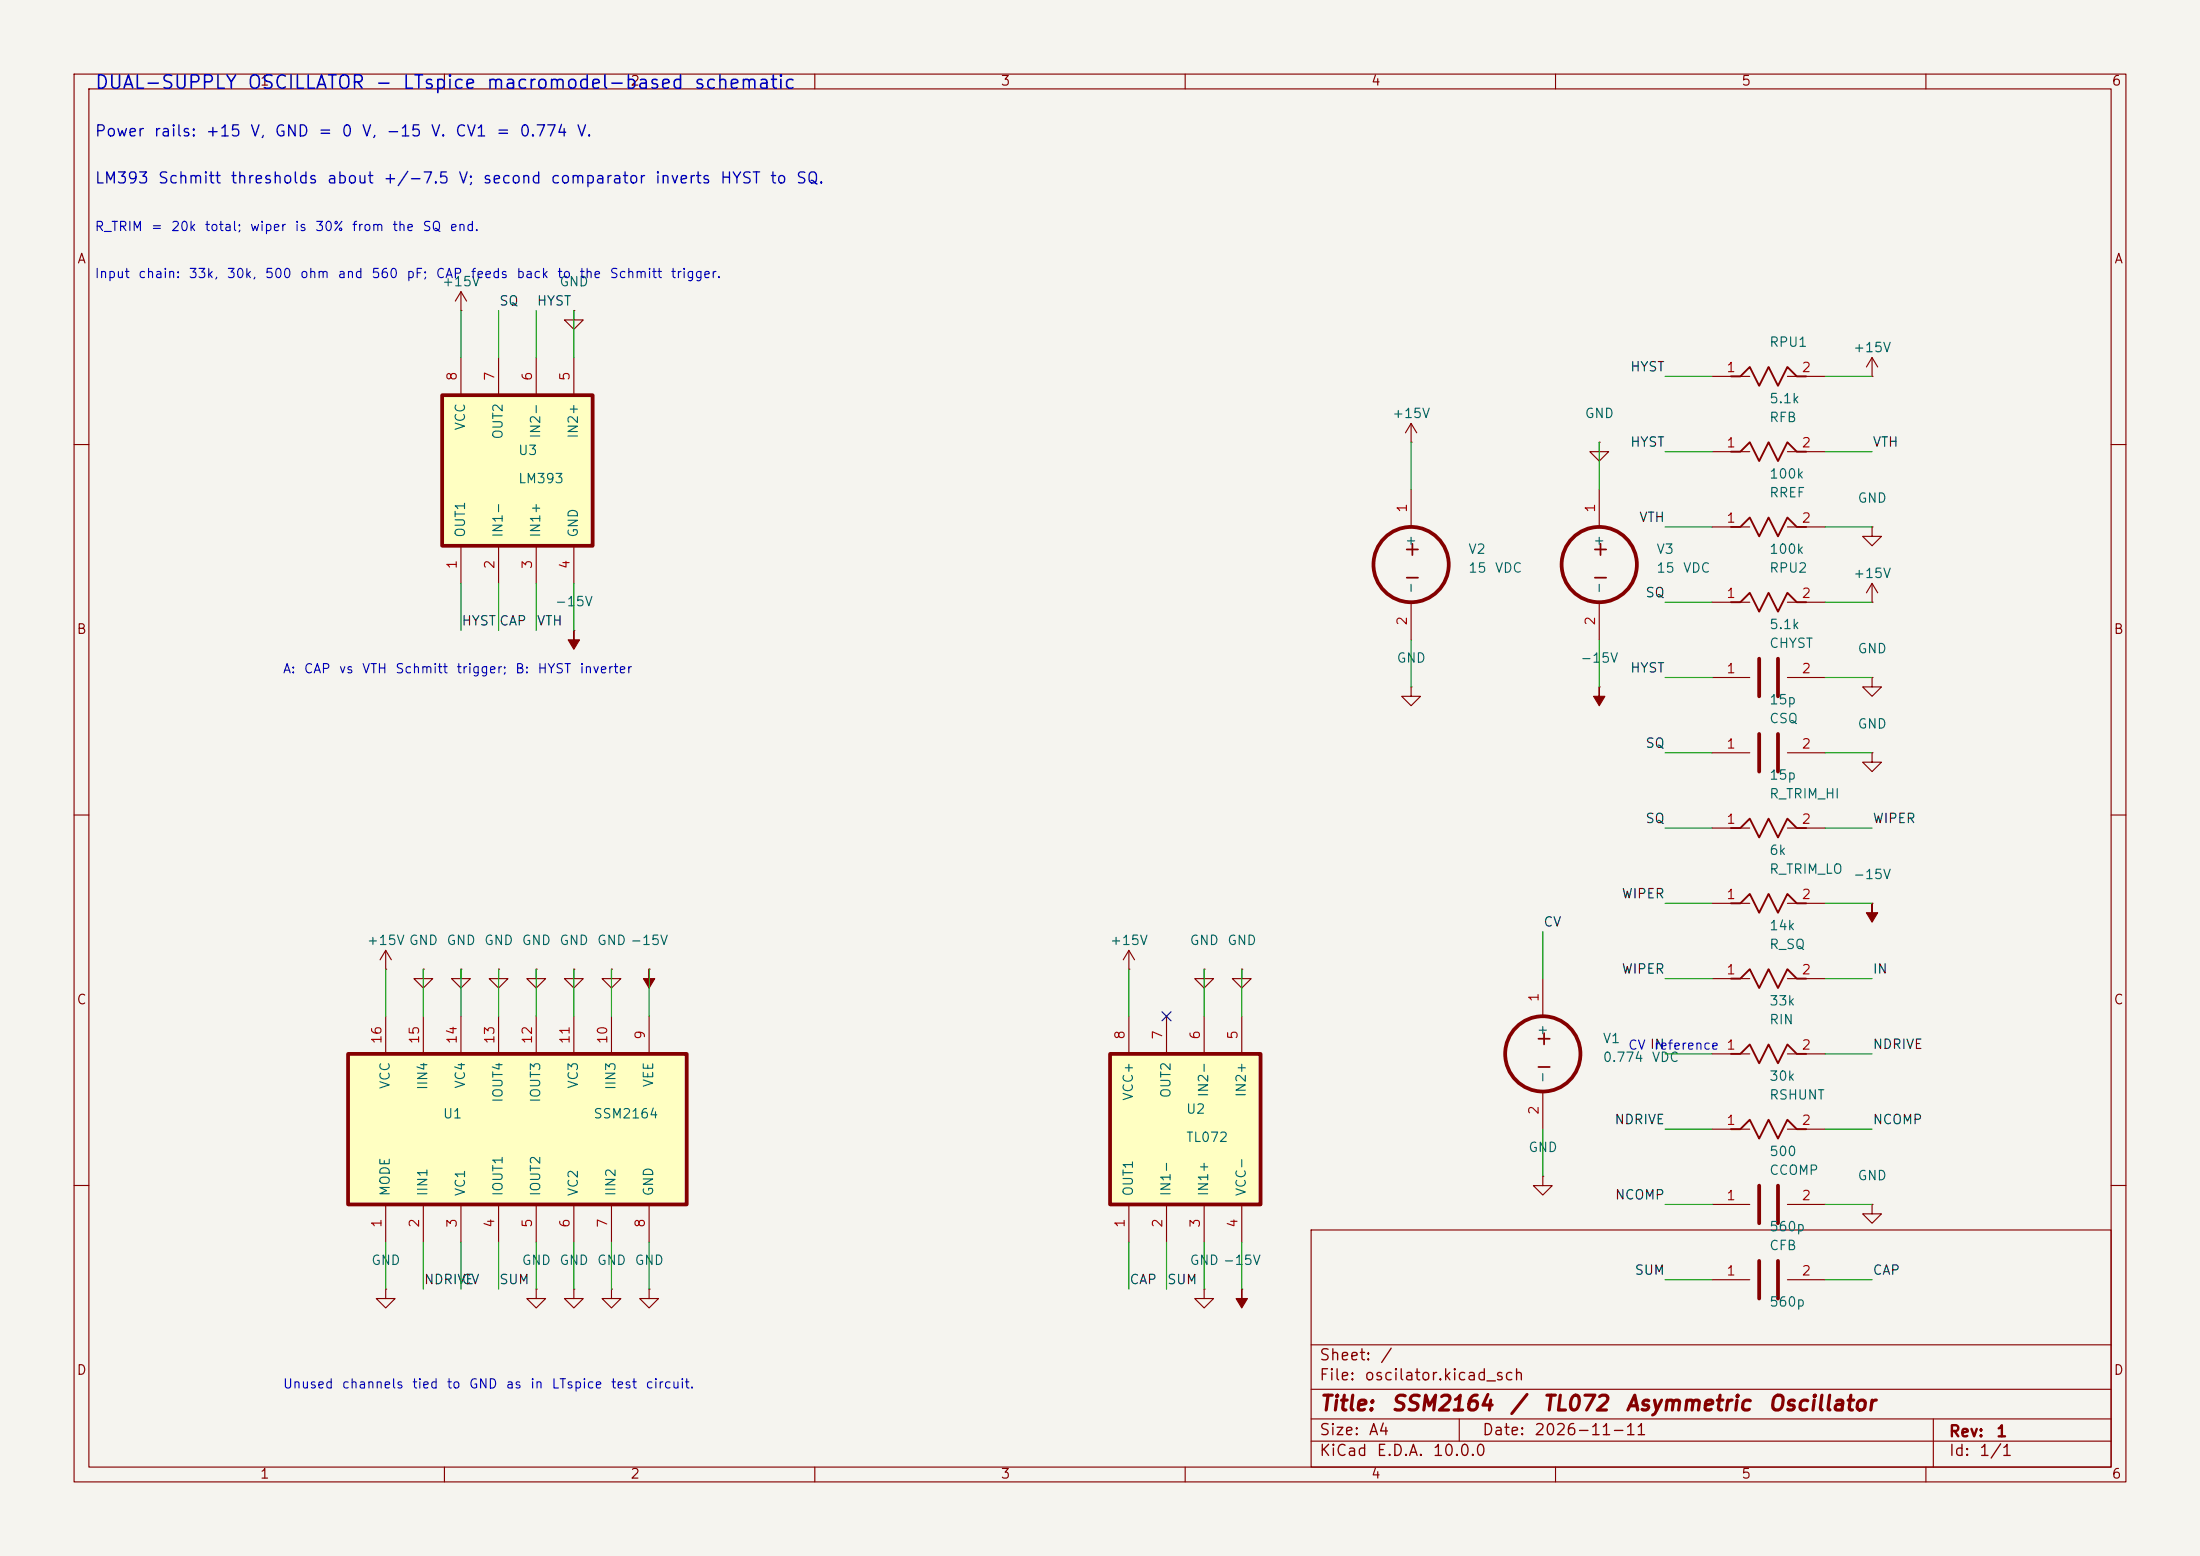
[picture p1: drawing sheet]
<svg xmlns="http://www.w3.org/2000/svg" width="297mm" height="210mm" viewBox="0 0 297 210" stroke-linecap="round" stroke-linejoin="round" font-family="sans-serif">
<path d="M0 0h297v210h-297z" fill="#f5f4ef" stroke="#f5f4ef" stroke-width=".14"/>
<g fill="none" stroke="#840000" stroke-width=".15">
<path d="M10 10h277v190h-277zM12 12h273v186h-273zM60 10v2M110 10v2M160 10v2M210 10v2M260 10v2M10 60h2M215.9 66v5.1M231.1 71.1h5.1M241.3 71.1h5.1M252.7 71.1v1.3h1.3l-1.3 1.3-1.2-1.3h1.2"/>
<path d="M252.7 71.1h.1M285 60h2M77.5 85.1h.1M215.9 81.3v5.1M10 110h2M285 110h2M231.1 121.9h5.1M231.1 132.1h5.1M241.3 121.9h5.1M241.3 132.1h5.1M252.7 121.9h.1M10 160h2"/>
<path d="M87.6 174v1.3h1.3l-1.3 1.2-1.2-1.2h1.2M87.6 174h.1M177 166h108v32h-108zM285 160h2M60 198v2M110 198v2M160 198v2M177 194.5h108M177 191.5h108M177 187.5h108M177 181.5h108M197 191.5v3"/>
<path d="M210 198v2M260 198v2M261 191.5v6.5"/>
</g>
<path d="M233.7 71.1h1.2l1.3-1.2 1.3 2.5 1.3-2.5 1.2 2.5 1.3-2.5 1.3 1.2h1.2M233.7 121.9h1.2l1.3-1.2 1.3 2.5 1.3-2.5 1.2 2.5 1.3-2.5 1.3 1.2h1.2M233.7 132.1h1.2l1.3-1.3 1.3 2.6 1.3-2.6 1.2 2.6 1.3-2.6 1.3 1.3h1.2" fill="none" stroke="#840000" stroke-width=".25"/>
<g fill="#840000" stroke="#840000" stroke-width=".15">
<path d="M252.7 121.9v1.3h.8l-.8 1.3-.7-1.3h.7z"/>
<path d="M77.5 85.1v1.3h.7l-.7 1.2-.8-1.2h.8z"/>
</g>
<circle cx="215.9" cy="76.2" r="5.1" fill="none" stroke="#840000" stroke-width=".51"/>
<path d="M47 142.2h45.7v20.4h-45.7z" fill="#ffffc2"/>
<path d="M237.5 88.9v5.1M240 88.9v5.1M47 142.2h45.7v20.4h-45.7z" fill="none" stroke="#840000" stroke-width=".51"/>
<g fill="none" stroke="#840000" stroke-width=".15">
<path d="M231.1 50.8h5.1M241.3 50.8h5.1M252.7 50.8h.1M252.7 48.3l-.7 1.2M252.7 48.3l.8 1.2M252.7 48.3v2.5M231.1 61h5.1M241.3 61h5.1M190.5 92.7v1.3h1.3l-1.3 1.3-1.3-1.3h1.3M190.5 92.7h.1M231.1 81.3h5.1M231.1 91.4h5.1"/>
<path d="M241.3 81.3h5.1M241.3 91.4h5.1M252.7 91.4v1.3h1.3l-1.3 1.3-1.2-1.3h1.2M252.7 91.4h.1M52.1 130.8h.1M52.1 128.3v2.5M52.1 137.2v5M52.1 128.3l-.8 1.2M52.1 128.3l.7 1.2M57.1 130.8v1.3h1.3l-1.3 1.3-1.2-1.3h1.2M57.1 130.8h.1M57.1 137.2v5"/>
<path d="M62.2 130.8v1.3h1.3l-1.3 1.3-1.2-1.3h1.2M62.2 130.8h.1M62.2 137.2v5M67.3 130.8v1.3h1.3l-1.3 1.3-1.3-1.3h1.3M67.3 130.8h.1M67.3 137.2v5M72.4 130.8v1.3h1.3l-1.3 1.3-1.3-1.3h1.3M72.4 130.8h.1M72.4 137.2v5M77.5 130.8v1.3h1.2l-1.2 1.3-1.3-1.3h1.3M77.5 130.8h.1M77.5 137.2v5"/>
<path d="M82.5 130.8v1.3h1.3l-1.3 1.3-1.2-1.3h1.2M82.5 130.8h.1M82.5 137.2v5M87.6 137.2v5M231.1 142.2h5.1M231.1 152.4h5.1M241.3 142.2h5.1M241.3 152.4h5.1M52.1 174v1.3h1.2l-1.2 1.2-1.3-1.2h1.3M52.1 174h.1M52.1 162.6v5M57.1 162.6v5"/>
<path d="M62.2 162.6v5M67.3 162.6v5M72.4 174v1.3h1.3l-1.3 1.2-1.3-1.2h1.3M72.4 174h.1M72.4 162.6v5M77.5 174v1.3h1.2l-1.2 1.2-1.3-1.2h1.3M77.5 174h.1M77.5 162.6v5M82.5 174v1.3h1.3l-1.3 1.2-1.2-1.2h1.2M82.5 174h.1M82.5 162.6v5M87.6 162.6v5"/>
<path d="M162.6 174v1.3h1.2l-1.2 1.2-1.3-1.2h1.3M162.6 174h.1M167.6 174h.1M252.7 162.6v1.2h1.3l-1.3 1.3-1.2-1.3h1.2M252.7 162.6h.1"/>
</g>
<path d="M233.7 50.8h1.2l1.3-1.3 1.3 2.6 1.3-2.6 1.2 2.6 1.3-2.6 1.3 1.3h1.2M233.7 61h1.2l1.3-1.3 1.3 2.5 1.3-2.5 1.2 2.5 1.3-2.5 1.3 1.3h1.2M233.7 81.3h1.2l1.3-1.3 1.3 2.6 1.3-2.6 1.2 2.6 1.3-2.6 1.3 1.3h1.2M233.7 142.2h1.2l1.3-1.2 1.3 2.5 1.3-2.5 1.2 2.5 1.3-2.5 1.3 1.2h1.2M233.7 152.4h1.2l1.3-1.3 1.3 2.6 1.3-2.6 1.2 2.6 1.3-2.6 1.3 1.3h1.2" fill="none" stroke="#840000" stroke-width=".25"/>
<path d="M167.6 174v1.3h.8l-.8 1.2-.7-1.2h.7z" fill="#840000" stroke="#840000" stroke-width=".15"/>
<path d="M59.7 53.3h20.3v20.4h-20.3z" fill="#ffffc2"/>
<g fill="none" stroke="#840000" stroke-width=".51">
<path d="M59.7 53.3h20.3v20.4h-20.3zM237.5 99.1v5M240 99.1v5M237.5 160v5.1M237.5 170.2v5.1M240 160v5.1M240 170.2v5.1"/>
<circle cx="190.5" cy="76.2" r="5.1"/>
<circle cx="208.3" cy="142.2" r="5.1"/>
</g>
<g fill="none" stroke="#840000" stroke-width=".15">
<path d="M62.2 39.4v2.5M62.2 39.4l-.7 1.2M62.2 39.4l.8 1.2M62.2 41.9h.1M62.2 48.3v5M67.3 48.3v5M72.4 48.3v5M77.5 41.9v1.3h1.2l-1.2 1.3-1.3-1.3h1.3M77.5 41.9h.1M77.5 48.3v5M190.5 59.7h.1M190.5 57.2v2.5"/>
<path d="M190.5 57.2l-.8 1.2M190.5 57.2l.8 1.2M215.9 59.7v1.3h1.3l-1.3 1.2-1.3-1.2h1.3M215.9 59.7h.1M62.2 73.7v5M67.3 73.7v5M72.4 73.7v5M77.5 73.7v5M190.5 66v5.1M190.5 81.3v5.1M215.9 92.7h.1M231.1 101.6h5.1"/>
<path d="M231.1 111.8h5.1M241.3 101.6h5.1M241.3 111.8h5.1M252.7 101.6v1.3h1.3l-1.3 1.2-1.2-1.2h1.2M252.7 101.6h.1M87.6 130.8h.1M152.4 130.8h.1M152.4 128.3l-.8 1.2M152.4 128.3l.8 1.2M152.4 128.3v2.5M162.6 130.8v1.3h1.2l-1.2 1.3-1.3-1.3h1.3M162.6 130.8h.1"/>
<path d="M167.6 130.8v1.3h1.3l-1.3 1.3-1.2-1.3h1.2M167.6 130.8h.1M208.3 132.1v5.1M208.3 158.8v1.2h1.2l-1.2 1.3-1.3-1.3h1.3M208.3 158.8h.1M208.3 147.3v5.1M231.1 162.6h5.1M231.1 172.7h5.1M241.3 162.6h5.1M241.3 172.7h5.1"/>
</g>
<g fill="#840000" stroke="#840000" stroke-width=".15">
<path d="M87.6 130.8v1.3h.8l-.8 1.3-.7-1.3h.7z"/>
<path d="M215.9 92.7v1.3h.8l-.8 1.3-.8-1.3h.8z"/>
</g>
<path d="M233.7 111.8h1.2l1.3-1.3 1.3 2.5 1.3-2.5 1.2 2.5 1.3-2.5 1.3 1.3h1.2" fill="none" stroke="#840000" stroke-width=".25"/>
<path d="M149.9 142.2h20.3v20.4h-20.3z" fill="#ffffc2"/>
<path d="M149.9 142.2h20.3v20.4h-20.3z" fill="none" stroke="#840000" stroke-width=".51"/>
<path d="M252.7 78.7l-.7 1.3M252.7 78.7l.8 1.3M252.7 78.7v2.6M252.7 81.3h.1M152.4 137.2v5M157.5 137.2v5M162.6 137.2v5M167.6 137.2v5M152.4 162.6v5M157.5 162.6v5M162.6 162.6v5M167.6 162.6v5" fill="none" stroke="#840000" stroke-width=".15"/>
<g fill="none" stroke="#009600" stroke-width=".15">
<path d="M62.2 41.9v6.4M67.3 41.9v6.4M72.4 41.9v6.4M77.5 41.9v6.4M190.5 59.7v6.3M215.9 59.7v6.3M224.8 50.8h6.3M246.4 50.8h6.3M62.2 78.7v6.4M67.3 78.7v6.4M72.4 78.7v6.4M77.5 78.7v6.4"/>
<path d="M224.8 61h6.3M224.8 71.1h6.3M246.4 61h6.3M246.4 71.1h6.3M190.5 86.4v6.3M215.9 86.4v6.3M224.8 81.3h6.3M224.8 91.4h6.3M246.4 81.3h6.3M246.4 91.4h6.3M224.8 101.6h6.3M224.8 111.8h6.3"/>
<path d="M246.4 101.6h6.3M246.4 111.8h6.3M52.1 130.8v6.4M57.1 130.8v6.4M62.2 130.8v6.4M67.3 130.8v6.4M72.4 130.8v6.4M77.5 130.8v6.4M82.5 130.8v6.4M87.6 130.8v6.4M152.4 130.8v6.4M162.6 130.8v6.4"/>
<path d="M167.6 130.8v6.4M208.3 125.7v6.4M224.8 121.9h6.3M224.8 132.1h6.3M246.4 121.9h6.3M246.4 132.1h6.3M208.3 152.4v6.4M224.8 142.2h6.3M224.8 152.4h6.3M246.4 142.2h6.3M246.4 152.4h6.3M52.1 167.6v6.4"/>
<path d="M57.1 167.6v6.4M62.2 167.6v6.4M67.3 167.6v6.4M72.4 167.6v6.4M77.5 167.6v6.4M82.5 167.6v6.4M87.6 167.6v6.4M152.4 167.6v6.4M157.5 167.6v6.4M162.6 167.6v6.4M167.6 167.6v6.4M224.8 172.7h6.3"/>
<path d="M224.8 162.6h6.3M246.4 172.7h6.3M246.4 162.6h6.3"/>
</g>
<path d="M156.9 136.6l1.2 1.2M158.1 136.6l-1.2 1.2" fill="none" stroke="#000084" stroke-width=".15"/>
<g font-size="2" fill="#840000">
<text x="189.2" y="75.5">+</text>
<text x="214.6" y="75.5">+</text>
<text x="189.2" y="79.3">-</text>
<text x="214.6" y="79.3">-</text>
<text x="207" y="141.6">+</text>
<text x="207" y="145.4">-</text>
<text x="178" y="190.9">Title:</text>
<text x="187.7" y="190.9">SSM2164</text>
<text x="203.7" y="190.9">/</text>
<text x="208.1" y="190.9">TL072</text>
<text x="219.3" y="190.9">Asymmetric</text>
<text x="238.6" y="190.9">Oscillator</text>
</g>
<g font-size="1.8" fill="#0000c2">
<text x="12.7" y="12.5">DUAL-SUPPLY</text>
<text x="33.3" y="12.5">OSCILLATOR</text>
<text x="50.5" y="12.5">-</text>
<text x="54.2" y="12.5">LTspice</text>
<text x="65.5" y="12.5">macromodel-based</text>
<text x="93.6" y="12.5">schematic</text>
</g>
<g font-size="1.5" fill="#0000c2">
<text x="12.7" y="18.8">Power</text>
<text x="20.6" y="18.8">rails:</text>
<text x="27.7" y="18.8">+15</text>
<text x="33.7" y="18.8">V,</text>
<text x="37" y="18.8">GND</text>
<text x="42.8" y="18.8">=</text>
<text x="46" y="18.8">0</text>
<text x="48.7" y="18.8">V,</text>
<text x="52" y="18.8">-15</text>
<text x="58" y="18.8">V.</text>
<text x="61.3" y="18.8">CV1</text>
<text x="66.9" y="18.8">=</text>
<text x="70" y="18.8">0.774</text>
<text x="77.7" y="18.8">V.</text>
<text x="12.7" y="25.2">LM393</text>
<text x="21.2" y="25.2">Schmitt</text>
<text x="31" y="25.2">thresholds</text>
<text x="44" y="25.2">about</text>
<text x="51.6" y="25.2">+/-7.5</text>
<text x="61.8" y="25.2">V;</text>
<text x="65.1" y="25.2">second</text>
<text x="74.2" y="25.2">comparator</text>
<text x="88.3" y="25.2">inverts</text>
<text x="97.1" y="25.2">HYST</text>
<text x="103.8" y="25.2">to</text>
<text x="107.4" y="25.2">SQ.</text>
</g>
<g font-size="1.5" fill="#840000">
<text x="178" y="184">Sheet:</text>
<text x="186.2" y="184">/</text>
<text x="178" y="186.7">File:</text>
<text x="184.1" y="186.7">oscilator.kicad_sch</text>
<text x="178" y="196.9">KiCad</text>
<text x="178" y="194.1">Size:</text>
<text x="184.7" y="194.1">A4</text>
<text x="185.7" y="196.9">E.D.A.</text>
<text x="193.3" y="196.9">10.0.0</text>
<text x="200" y="194.1">Date:</text>
<text x="207" y="194.1">2026-11-11</text>
<text x="263" y="194.3">Rev:</text>
<text x="263" y="196.9">Id:</text>
<text x="267.1" y="196.9">1/1</text>
<text x="269.4" y="194.3">1</text>
</g>
<g font-size="1.3" fill="#840000">
<text x="35" y="11.9">1</text>
<text x="85" y="11.9">2</text>
<text x="135" y="11.9">3</text>
<text x="185" y="11.9">4</text>
<text x="235" y="11.9">5</text>
<text x="285" y="11.9">6</text>
<text x="10.3" y="35.9">A</text>
<text x="285.3" y="35.9">A</text>
<text x="10.3" y="85.9">B</text>
<text x="285.3" y="85.9">B</text>
<text x="10.3" y="135.9">C</text>
<text x="285.3" y="135.9">C</text>
<text x="10.3" y="185.9">D</text>
<text x="285.3" y="185.9">D</text>
<text x="35" y="199.9">1</text>
<text x="85" y="199.9">2</text>
<text x="135" y="199.9">3</text>
<text x="185" y="199.9">4</text>
<text x="235" y="199.9">5</text>
<text x="285" y="199.9">6</text>
</g>
<g font-size="1.3" fill="#0000c2">
<text x="12.7" y="31.5">R_TRIM</text>
<text x="20.3" y="31.5">=</text>
<text x="23" y="31.5">20k</text>
<text x="27.5" y="31.5">total;</text>
<text x="33.6" y="31.5">wiper</text>
<text x="39.7" y="31.5">is</text>
<text x="42.5" y="31.5">30%</text>
<text x="47.4" y="31.5">from</text>
<text x="52.9" y="31.5">the</text>
<text x="56.9" y="31.5">SQ</text>
<text x="60.6" y="31.5">end.</text>
<text x="12.7" y="37.9">Input</text>
<text x="18.6" y="37.9">chain:</text>
<text x="25.4" y="37.9">33k,</text>
<text x="30.5" y="37.9">30k,</text>
<text x="35.7" y="37.9">500</text>
<text x="40.4" y="37.9">ohm</text>
<text x="45.5" y="37.9">and</text>
<text x="50" y="37.9">560</text>
<text x="54.8" y="37.9">pF;</text>
<text x="58.7" y="37.9">CAP</text>
<text x="63.5" y="37.9">feeds</text>
<text x="69.6" y="37.9">back</text>
<text x="75.1" y="37.9">to</text>
<text x="78.1" y="37.9">the</text>
<text x="82.2" y="37.9">Schmitt</text>
<text x="90.5" y="37.9">trigger.</text>
<text x="38.1" y="91.2">A:</text>
<text x="40.9" y="91.2">CAP</text>
<text x="45.7" y="91.2">vs</text>
<text x="48.8" y="91.2">VTH</text>
<text x="53.3" y="91.2">Schmitt</text>
<text x="61.5" y="91.2">trigger;</text>
<text x="69.5" y="91.2">B:</text>
<text x="72.5" y="91.2">HYST</text>
<text x="78.2" y="91.2">inverter</text>
<text x="219.7" y="142">CV IN</text>
<text x="223.2" y="142">reference</text>
<text x="38.1" y="187.7">Unused</text>
<text x="46" y="187.7">channels</text>
<text x="55.5" y="187.7">tied</text>
<text x="60.2" y="187.7">to</text>
<text x="63.2" y="187.7">GND</text>
<text x="68.2" y="187.7">as</text>
<text x="71.5" y="187.7">in</text>
<text x="74.4" y="187.7">LTspice</text>
<text x="82.4" y="187.7">test</text>
<text x="87" y="187.7">circuit.</text>
</g>
<g font-size="1.3" fill="#006464">
<text x="59.6" y="39">+15V</text>
<text x="75.4" y="39">GND</text>
<text x="238.8" y="47.1">RPU1</text>
<text x="250.1" y="47.9">+15V</text>
<text x="63.1" y="58.2" transform="rotate(-90 63.1 58.2)">VCC</text>
<text x="68.2" y="59.4" transform="rotate(-90 68.2 59.4)">OUT2</text>
<text x="73.3" y="59.3" transform="rotate(-90 73.3 59.3)">IN2-</text>
<text x="78.3" y="59.3" transform="rotate(-90 78.3 59.3)">IN2+</text>
<text x="187.9" y="56.7">+15V</text>
<text x="213.9" y="56.7">GND</text>
<text x="238.8" y="54.7">5.1k</text>
<text x="238.8" y="57.3">RFB</text>
<text x="69.9" y="61.7">U3</text>
<text x="69.9" y="65.5">LM393</text>
<text x="238.8" y="64.9">100k</text>
<text x="238.8" y="67.4">RREF</text>
<text x="250.7" y="68.2">GND</text>
<text x="63.1" y="72.6" transform="rotate(-90 63.1 72.6)">OUT1</text>
<text x="68.2" y="72.6" transform="rotate(-90 68.2 72.6)">IN1-</text>
<text x="73.3" y="72.6" transform="rotate(-90 73.3 72.6)">IN1+</text>
<text x="78.3" y="72.6" transform="rotate(-90 78.3 72.6)">GND</text>
<text x="191.4" y="73.9" transform="rotate(-90 191.4 73.9)">+</text>
<text x="198.1" y="75.1">V2</text>
<text x="198.1" y="77.6">15</text>
<text x="201.7" y="77.6">VDC</text>
<text x="216.8" y="73.9" transform="rotate(-90 216.8 73.9)">+</text>
<text x="223.5" y="75.1">V3</text>
<text x="223.5" y="77.6">15</text>
<text x="227.1" y="77.6">VDC</text>
<text x="238.8" y="75.1">100k</text>
<text x="238.8" y="77.6">RPU2</text>
<text x="74.8" y="82.1">-15V</text>
<text x="191.4" y="80.3" transform="rotate(-90 191.4 80.3)">-</text>
<text x="216.8" y="80.3" transform="rotate(-90 216.8 80.3)">-</text>
<text x="250.1" y="78.3">+15V</text>
<text x="188.5" y="89.8">GND</text>
<text x="213.3" y="89.8">-15V</text>
<text x="238.8" y="85.2">5.1k</text>
<text x="238.8" y="87.8">CHYST</text>
<text x="250.7" y="88.5">GND</text>
<text x="238.8" y="95.4">15p</text>
<text x="238.8" y="97.9">CSQ</text>
<text x="250.7" y="98.7">GND</text>
<text x="238.8" y="105.5">15p</text>
<text x="238.8" y="108.1">R_TRIM_HI</text>
<text x="238.8" y="118.2">R_TRIM_LO</text>
<text x="238.8" y="115.7">6k</text>
<text x="250.1" y="119">-15V</text>
<text x="238.8" y="125.9">14k</text>
<text x="49.4" y="127.9">+15V GND</text>
<text x="60.2" y="127.9">GND</text>
<text x="65.3" y="127.9">GND</text>
<text x="70.4" y="127.9">GND</text>
<text x="75.4" y="127.9">GND</text>
<text x="80.5" y="127.9">GND -15V</text>
<text x="149.8" y="127.9">+15V</text>
<text x="160.5" y="127.9">GND</text>
<text x="165.6" y="127.9">GND</text>
<text x="238.8" y="128.4">R_SQ</text>
<text x="238.8" y="136">33k</text>
<text x="209.1" y="140" transform="rotate(-90 209.1 140)">+</text>
<text x="216.3" y="141.1">V1</text>
<text x="216.3" y="143.6">0.774</text>
<text x="222.9" y="143.6">VDC</text>
<text x="238.8" y="138.6">RIN</text>
<text x="52.9" y="147.1" transform="rotate(-90 52.9 147.1)">VCC</text>
<text x="58" y="147.2" transform="rotate(-90 58 147.2)">IIN4</text>
<text x="63.1" y="147" transform="rotate(-90 63.1 147)">VC4</text>
<text x="68.2" y="148.9" transform="rotate(-90 68.2 148.9)">IOUT4</text>
<text x="73.3" y="148.9" transform="rotate(-90 73.3 148.9)">IOUT3</text>
<text x="78.3" y="147" transform="rotate(-90 78.3 147)">VC3</text>
<text x="83.4" y="147.2" transform="rotate(-90 83.4 147.2)">IIN3</text>
<text x="88.5" y="146.8" transform="rotate(-90 88.5 146.8)">VEE</text>
<text x="153.3" y="148.7" transform="rotate(-90 153.3 148.7)">VCC+</text>
<text x="158.3" y="148.3" transform="rotate(-90 158.3 148.3)">OUT2</text>
<text x="163.4" y="148.2" transform="rotate(-90 163.4 148.2)">IN2-</text>
<text x="168.5" y="148.2" transform="rotate(-90 168.5 148.2)">IN2+</text>
<text x="209.1" y="146.3" transform="rotate(-90 209.1 146.3)">-</text>
<text x="238.8" y="146.2">30k</text>
<text x="238.8" y="148.7">RSHUNT</text>
<text x="59.7" y="151.3">U1</text>
<text x="80" y="151.3">SSM2164</text>
<text x="160" y="150.6">U2</text>
<text x="160" y="154.4">TL072</text>
<text x="206.2" y="155.8">GND</text>
<text x="52.9" y="161.5" transform="rotate(-90 52.9 161.5)">MODE</text>
<text x="58" y="161.5" transform="rotate(-90 58 161.5)">IIN1</text>
<text x="63.1" y="161.5" transform="rotate(-90 63.1 161.5)">VC1</text>
<text x="68.2" y="161.5" transform="rotate(-90 68.2 161.5)">IOUT1</text>
<text x="73.3" y="161.5" transform="rotate(-90 73.3 161.5)">IOUT2</text>
<text x="78.3" y="161.5" transform="rotate(-90 78.3 161.5)">VC2</text>
<text x="83.4" y="161.5" transform="rotate(-90 83.4 161.5)">IIN2</text>
<text x="88.5" y="161.5" transform="rotate(-90 88.5 161.5)">GND</text>
<text x="153.3" y="161.5" transform="rotate(-90 153.3 161.5)">OUT1</text>
<text x="158.3" y="161.5" transform="rotate(-90 158.3 161.5)">IN1-</text>
<text x="163.4" y="161.5" transform="rotate(-90 163.4 161.5)">IN1+</text>
<text x="168.5" y="161.5" transform="rotate(-90 168.5 161.5)">VCC-</text>
<text x="238.8" y="156.3">500</text>
<text x="238.8" y="158.9">CCOMP</text>
<text x="250.7" y="159.6">GND</text>
<text x="238.8" y="166.5">560p</text>
<text x="50" y="171">GND</text>
<text x="70.4" y="171">GND</text>
<text x="75.4" y="171">GND</text>
<text x="80.5" y="171">GND</text>
<text x="85.6" y="171">GND</text>
<text x="160.5" y="171">GND -15V</text>
<text x="238.8" y="169">CFB</text>
<text x="238.8" y="176.7">560p</text>
</g>
<g font-size="1.3" fill="#0f0f0f">
<text x="67.3" y="41.6">SQ</text>
<text x="72.4" y="41.6">HYST</text>
<text x="220" y="50.5">HYST</text>
<text x="220" y="60.6">HYST</text>
<text x="252.7" y="60.6">VTH</text>
<text x="221.2" y="70.8">VTH</text>
<text x="222" y="80.9">SQ</text>
<text x="62.2" y="84.7">HYST</text>
<text x="67.3" y="84.7">CAP</text>
<text x="72.4" y="84.7">VTH</text>
<text x="220" y="91.1">HYST</text>
<text x="222" y="101.3">SQ</text>
<text x="222" y="111.4">SQ</text>
<text x="252.7" y="111.4">WIPER</text>
<text x="208.3" y="125.4">CV</text>
<text x="218.8" y="121.6">WIPER</text>
<text x="218.8" y="131.7">WIPER</text>
<text x="252.7" y="131.7">IN</text>
<text x="252.7" y="141.9">NDRIVE</text>
<text x="217.9" y="152.1">NDRIVE</text>
<text x="252.7" y="152.1">NCOMP</text>
<text x="217.9" y="162.2">NCOMP</text>
<text x="57.1" y="173.6">NDRIVE</text>
<text x="62.2" y="173.6">CV</text>
<text x="67.3" y="173.6">SUM</text>
<text x="152.4" y="173.6">CAP</text>
<text x="157.5" y="173.6">SUM</text>
<text x="220.6" y="172.4">SUM</text>
<text x="252.7" y="172.4">CAP</text>
</g>
<g font-size="1.3" fill="#a90000">
<text x="62" y="51.5" transform="rotate(-90 62 51.5)">8</text>
<text x="67.1" y="51.5" transform="rotate(-90 67.1 51.5)">7</text>
<text x="72.1" y="51.5" transform="rotate(-90 72.1 51.5)">6</text>
<text x="77.2" y="51.5" transform="rotate(-90 77.2 51.5)">5</text>
<text x="233" y="50.5">1</text>
<text x="243.1" y="50.5">2</text>
<text x="233" y="60.7">1</text>
<text x="243.1" y="60.7">2</text>
<text x="190.2" y="69.3" transform="rotate(-90 190.2 69.3)">1</text>
<text x="215.6" y="69.3" transform="rotate(-90 215.6 69.3)">1</text>
<text x="233" y="70.9">1</text>
<text x="243.1" y="70.9">2</text>
<text x="62" y="76.9" transform="rotate(-90 62 76.9)">1</text>
<text x="67.1" y="76.9" transform="rotate(-90 67.1 76.9)">2</text>
<text x="72.1" y="76.9" transform="rotate(-90 72.1 76.9)">3</text>
<text x="77.2" y="76.9" transform="rotate(-90 77.2 76.9)">4</text>
<text x="233" y="81">1</text>
<text x="243.1" y="81">2</text>
<text x="190.2" y="84.5" transform="rotate(-90 190.2 84.5)">2</text>
<text x="215.6" y="84.5" transform="rotate(-90 215.6 84.5)">2</text>
<text x="233" y="91.2">1</text>
<text x="243.1" y="91.2">2</text>
<text x="233" y="101.3">1</text>
<text x="243.1" y="101.3">2</text>
<text x="233" y="111.5">1</text>
<text x="243.1" y="111.5">2</text>
<text x="233" y="121.7">1</text>
<text x="243.1" y="121.7">2</text>
<text x="233" y="131.8">1</text>
<text x="243.1" y="131.8">2</text>
<text x="208" y="135.3" transform="rotate(-90 208 135.3)">1</text>
<text x="51.8" y="141" transform="rotate(-90 51.8 141)">16</text>
<text x="56.9" y="141" transform="rotate(-90 56.9 141)">15</text>
<text x="62" y="141" transform="rotate(-90 62 141)">14</text>
<text x="67.1" y="141" transform="rotate(-90 67.1 141)">13</text>
<text x="72.1" y="141" transform="rotate(-90 72.1 141)">12</text>
<text x="77.2" y="141" transform="rotate(-90 77.2 141)">11</text>
<text x="82.3" y="141" transform="rotate(-90 82.3 141)">10</text>
<text x="87.4" y="140.4" transform="rotate(-90 87.4 140.4)">9</text>
<text x="152.1" y="140.4" transform="rotate(-90 152.1 140.4)">8</text>
<text x="157.2" y="140.4" transform="rotate(-90 157.2 140.4)">7</text>
<text x="162.3" y="140.4" transform="rotate(-90 162.3 140.4)">6</text>
<text x="167.4" y="140.4" transform="rotate(-90 167.4 140.4)">5</text>
<text x="233" y="142">1</text>
<text x="243.1" y="142">2</text>
<text x="208" y="150.6" transform="rotate(-90 208 150.6)">2</text>
<text x="233" y="152.1">1</text>
<text x="243.1" y="152.1">2</text>
<text x="51.8" y="165.8" transform="rotate(-90 51.8 165.8)">1</text>
<text x="56.9" y="165.8" transform="rotate(-90 56.9 165.8)">2</text>
<text x="62" y="165.8" transform="rotate(-90 62 165.8)">3</text>
<text x="67.1" y="165.8" transform="rotate(-90 67.1 165.8)">4</text>
<text x="72.1" y="165.8" transform="rotate(-90 72.1 165.8)">5</text>
<text x="77.2" y="165.8" transform="rotate(-90 77.2 165.8)">6</text>
<text x="82.3" y="165.8" transform="rotate(-90 82.3 165.8)">7</text>
<text x="87.4" y="165.8" transform="rotate(-90 87.4 165.8)">8</text>
<text x="152.1" y="165.8" transform="rotate(-90 152.1 165.8)">1</text>
<text x="157.2" y="165.8" transform="rotate(-90 157.2 165.8)">2</text>
<text x="162.3" y="165.8" transform="rotate(-90 162.3 165.8)">3</text>
<text x="167.4" y="165.8" transform="rotate(-90 167.4 165.8)">4</text>
<text x="233" y="162.3">1</text>
<text x="243.1" y="162.3">2</text>
<text x="233" y="172.5">1</text>
<text x="243.1" y="172.5">2</text>
</g>
</svg>
